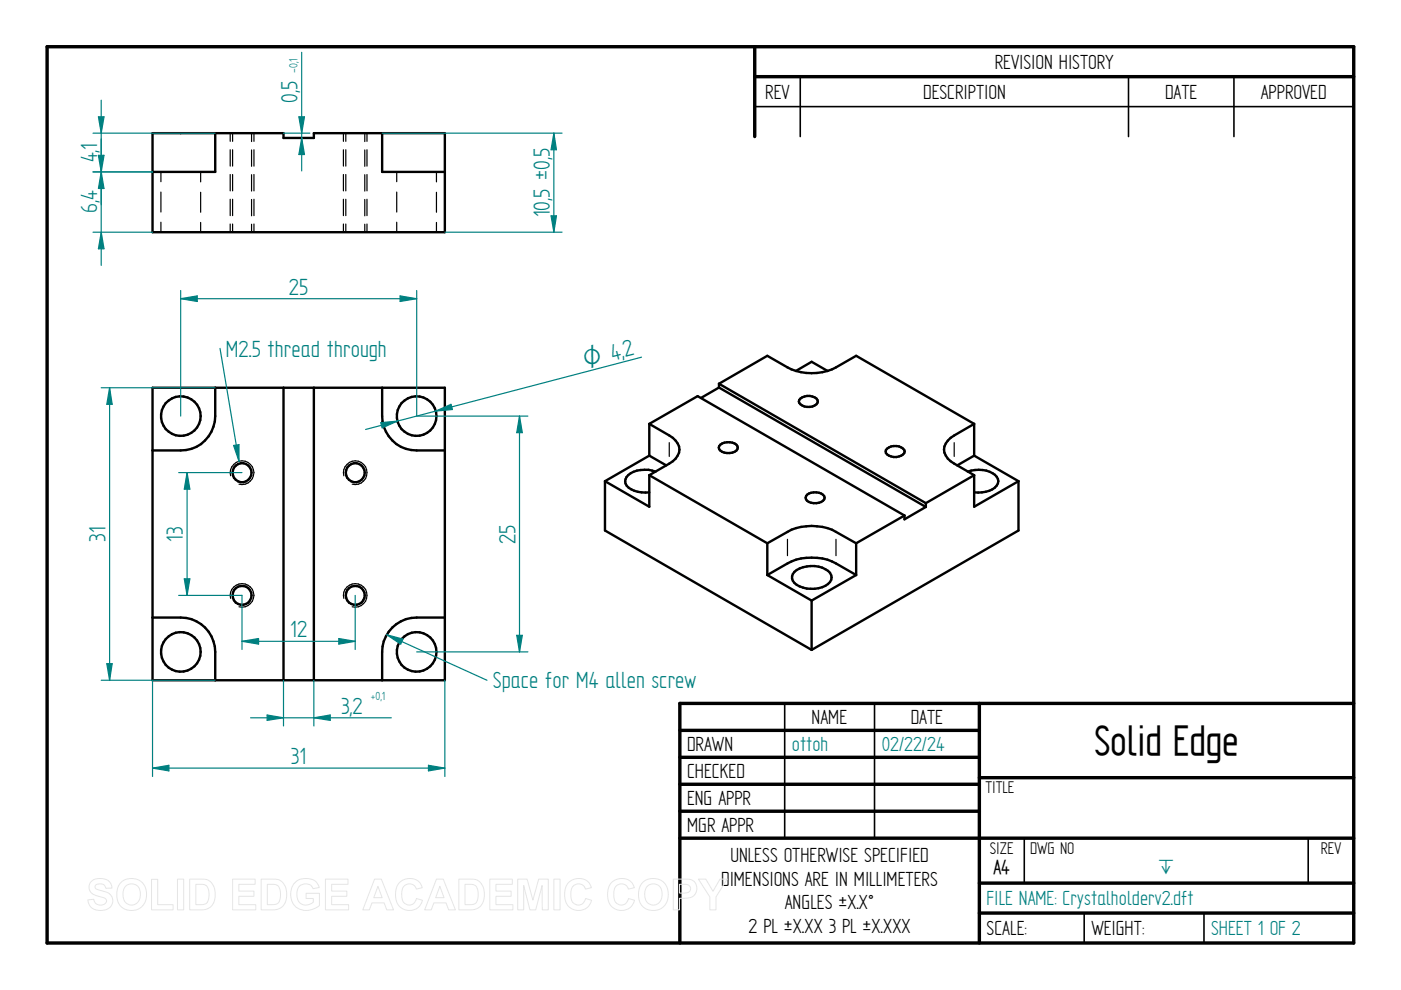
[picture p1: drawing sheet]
<svg xmlns="http://www.w3.org/2000/svg" width="297mm" height="210mm" viewBox="0 0 297 210" stroke-linecap="round" stroke-linejoin="round" font-family="sans-serif">
<g fill="none" stroke="#000" stroke-width=".72">
<path d="M10 9.9h277v190h-277zM160 9.9v19.1M160 16.3h127M144.1 154.9h63.5M207.6 149.1v50.8M287 149.1h-142.9v50.8M144.1 160.6h63.5M144.1 166.3h63.5M144.1 172h63.5M144.1 177.7h142.9M207.6 164.9h79.4M207.6 187.2h79.4"/>
<path d="M207.6 193.6h79.4"/>
</g>
<path d="M169.7 16.3v12.7M239.3 16.3v12.7M261.6 16.3v12.7M160 22.6h127M166.4 149.1v28.6M185.4 149.1v28.6M217.2 177.8v9.4M277.4 177.8v9.4M229.9 193.6v6.3M255.3 193.6v6.3" fill="none" stroke="#000" stroke-width=".34"/>
<g fill="none" stroke="#000" stroke-width=".51">
<path d="M32.3 28.2h27.8v1.1h6.4v-1.1h27.8v21h-62zM45.6 28.2v8.2h-13.3M81 28.2v8.2h13.3M168.7 78.7l3.4-2 3.4 2M175.4 78.7a11.4 11.4 0 0 1-8.4-.8l-4.3-2.5-10.3 6M175.4 78.7l1.8-.8 4.3-2.5 25 14.5M32.3 82.2h62v62h-62zM45.6 82.2v6a7.3 7.3 0 0 1-7.3 7.3h-6M60.1 82.2v62M66.5 82.2v62M81 82.2v6a7.3 7.3 0 0 0 7.3 7.3h6M137.7 89.9l4.2 2.4a3.4 3.4 0 0 1 2.1 3.7 4.1 4.1 0 0 1-2.1 2.3l-4.2 2.5"/>
<path d="M137.7 96.6l-9.4 5.4M137.7 89.9v6.7M137.7 96.6l3.6 2.1M137.7 89.9l10.2-5.9 43.9 25.3M139 100a6.2 6.2 0 0 0-5.8 .7 1.73 1.73 0 0 0-.6 1.7 1.73 1.73 0 0 0 1.3 1.4 6.4 6.4 0 0 0 3.8 .6M152.4 81.4v.8M152.4 82.2l-3.8 2.2M152.4 82.2l43.9 25.3M152.4 81.4l43.9 25.3M152.7 94.3a2.76 2.76 0 0 1 3.6 .3 1.06 1.06 0 0 1-1 1.4 2.64 2.64 0 0 1-2.8-.8v-.6zM169.7 84.5a2.64 2.64 0 0 1 3.6 .3 1.32 1.32 0 0 1-1.6 1.5 2.05 2.05 0 0 1-2.3-1.2zM188.1 95.1a2.7 2.7 0 0 1 3.6 .3 1.04 1.04 0 0 1-1.1 1.4 2.64 2.64 0 0 1-2.8-.7v-.7z"/>
<path d="M205.2 100a5.9 5.9 0 0 1 6.1 1.1 1.76 1.76 0 0 1-.9 2.7 6.7 6.7 0 0 1-3.9 .6M206.5 96.6l-3.6 2.1M206.5 89.9l-4.2 2.4a3.4 3.4 0 0 0-2.1 3.7 4.1 4.1 0 0 0 2.1 2.3l4.2 2.5M206.5 89.9v6.7M206.5 96.6l9.4 5.4M128.3 102v10.5l43.8 25.3M137.7 100.8v6.6l-9.4-5.4M137.7 100.8l25 14.4M162.7 115.2l4.3-2.4a11.1 11.1 0 0 1 10.2 0l4.3 2.4M162.7 115.2v6.7M171.1 104.9a2.82 2.82 0 0 1 3.6 .3 1.35 1.35 0 0 1-1.6 1.5 1.85 1.85 0 0 1-2.3-1.2zM181.5 115.2v6.7"/>
<path d="M191.8 109.3l-10.3 5.9M196.3 107.5l-4.5 2.6v-.8M196.3 106.7v.8M206.5 100.8l-10.2 5.9M206.5 100.8v6.6l9.4-5.4M215.9 102v10.5l-43.8 25.3M32.3 130.9h6a7.3 7.3 0 0 1 7.3 7.3v6M94.3 130.9h-6a7.3 7.3 0 0 0-7.3 7.3v6M162.7 121.9l9.4 5.4M162.7 121.9l4.3-2.4a11.4 11.4 0 0 1 10.2 0l4.3 2.4M168.4 121.2a6 6 0 0 1 7.6 .3 1.81 1.81 0 0 1-1 2.7 6.4 6.4 0 0 1-6.6-.6 1.59 1.59 0 0 1 0-2.4zM172.1 127.3v10.5"/>
<path d="M181.5 121.9l-9.4 5.4"/>
<circle cx="38.3" cy="88.2" r="4.2"/>
<circle cx="88.3" cy="88.2" r="4.2"/>
<circle cx="51.3" cy="100.2" r="2.01"/>
<circle cx="75.3" cy="100.2" r="2.02"/>
<circle cx="38.3" cy="138.2" r="4.2"/>
<circle cx="51.3" cy="126.2" r="2.02"/>
<circle cx="75.3" cy="126.2" r="2.01"/>
<circle cx="88.3" cy="138.2" r="4.2"/>
</g>
<g fill="none" stroke="#000" stroke-width=".25">
<path d="M34.1 36.4v2.1M42.5 36.4v2.2M48.8 28.2v1.8M48.8 31.7v3.5M48.8 37v3.5M49.3 28.2v1.8M49.3 31.8v3.4M49.3 37v3.5M53.3 28.2v1.8M53.3 31.8v3.5M53.3 37v3.5M53.8 28.2v1.8"/>
<path d="M53.8 31.7v3.5M53.8 37v3.5M72.8 28.2v1.8M72.8 31.7v3.5M72.8 37v3.5M73.3 28.2v1.8M73.3 31.7v3.5M73.3 37v3.5M77.3 28.2v1.8M77.3 31.8v3.5M77.3 37v3.5M77.8 28.2v1.8"/>
<path d="M77.8 31.8v3.4M77.8 37v3.5M84.1 36.4v2.1M92.5 36.4v2.2M34.1 40.7v4.3M34.1 47.1v2.1M42.5 40.8v4.2M42.5 47.2v2M48.8 42.2v3.5M48.8 47.5v1.7M49.3 42.2v3.5M49.3 47.5v1.7"/>
<path d="M53.3 42.3v3.5M53.3 47.5v1.7M53.8 42.2v3.5M53.8 47.5v1.7M72.8 42.2v3.5M72.8 47.5v1.7M73.3 42.2v3.5M73.3 47.5v1.7M77.3 42.3v3.5M77.3 47.5v1.7M77.8 42.2v3.5M77.8 47.5v1.7"/>
<path d="M84.1 40.7v4.3M84.1 47.1v2.1M92.5 40.8v4.2M92.5 47.2v2M141.9 93.9v2.9M202.3 93.9v2.9M48.9 100.9a2.5 2.5 0 0 1 2.2-3.2 2.5 2.5 0 0 1 2.7 2.8 2.5 2.5 0 0 1-3.1 2.2M72.9 100.9a2.5 2.5 0 0 1 2.2-3.2 2.5 2.5 0 0 1 2.7 2.8 2.5 2.5 0 0 1-3.1 2.2M167 114.3v3.5M177.2 114.3v3.5M48.9 126.9a2.5 2.5 0 0 1 2.2-3.2 2.5 2.5 0 0 1 2.7 2.7 2.5 2.5 0 0 1-3.1 2.3M72.9 126.9a2.5 2.5 0 0 1 2.2-3.2 2.5 2.5 0 0 1 2.7 2.7 2.5 2.5 0 0 1-3.1 2.3"/>
</g>
<path d="M136 75.7l-58.5 15.4M80.7 89.6l3.6-.3-3.3 1.4z" fill="none" stroke="#008080" stroke-width=".25"/>
<path d="M80.7 89.6l3.6-.3-3.3 1.4z" fill="#008080"/>
<path d="M92.4 87.2l3.2-1.5 .3 1.1z" fill="none" stroke="#008080" stroke-width=".25"/>
<path d="M92.4 87.2l3.2-1.5 .3 1.1z" fill="#008080"/>
<path d="M38.3 61.6v26.6M84.8 62.7l3.5 .6-3.5 .6zM88.3 61.6v26.6" fill="none" stroke="#008080" stroke-width=".25"/>
<path d="M84.8 62.7l3.5 .6-3.5 .6z" fill="#008080"/>
<path d="M38.3 63.3l3.5-.6v1.2z" fill="none" stroke="#008080" stroke-width=".25"/>
<path d="M38.3 63.3l3.5-.6v1.2z" fill="#008080"/>
<path d="M38.3 63.3h50M88.3 88.2h23.6M88.3 138.2h23.6M109.6 134.7h1.1l-.6 3.5z" fill="none" stroke="#008080" stroke-width=".25"/>
<path d="M109.6 134.7h1.1l-.6 3.5z" fill="#008080"/>
<path d="M110.1 88.2l.6 3.5h-1.1z" fill="none" stroke="#008080" stroke-width=".25"/>
<path d="M110.1 88.2l.6 3.5h-1.1z" fill="#008080"/>
<path d="M110.1 88.2v50M32.3 144.2v20.4M94.3 144.2v20.4M32.3 162.9l3.5-.6v1.1z" fill="none" stroke="#008080" stroke-width=".25"/>
<path d="M32.3 162.9l3.5-.6v1.1z" fill="#008080"/>
<path d="M90.8 162.3l3.5 .6-3.5 .5z" fill="none" stroke="#008080" stroke-width=".25"/>
<path d="M90.8 162.3l3.5 .6-3.5 .5z" fill="#008080"/>
<path d="M21.5 82.2h24.1M21.5 144.2h24.1M22.6 140.7h1.2l-.6 3.5zM32.3 162.9h62" fill="none" stroke="#008080" stroke-width=".25"/>
<path d="M22.6 140.7h1.2l-.6 3.5z" fill="#008080"/>
<path d="M23.2 82.2l.6 3.5h-1.2z" fill="none" stroke="#008080" stroke-width=".25"/>
<path d="M23.2 82.2l.6 3.5h-1.2z" fill="#008080"/>
<path d="M23.2 82.2v62M37.9 100.2h13.4M37.9 126.2h13.4M39.1 122.7h1.2l-.6 3.5z" fill="none" stroke="#008080" stroke-width=".25"/>
<path d="M39.1 122.7h1.2l-.6 3.5z" fill="#008080"/>
<path d="M39.7 100.2l.6 3.5h-1.2z" fill="none" stroke="#008080" stroke-width=".25"/>
<path d="M39.7 100.2l.6 3.5h-1.2z" fill="#008080"/>
<path d="M39.7 100.2v26M51.3 126.2v11.5M51.3 136l3.5-.6v1.2zM75.3 126.2v11.5" fill="none" stroke="#008080" stroke-width=".25"/>
<path d="M51.3 136l3.5-.6v1.2z" fill="#008080"/>
<path d="M71.8 135.4l3.5 .6-3.5 .6z" fill="none" stroke="#008080" stroke-width=".25"/>
<path d="M71.8 135.4l3.5 .6-3.5 .6z" fill="#008080"/>
<path d="M46.6 73.9l4.1 23.9M51.3 136h24" fill="none" stroke="#008080" stroke-width=".25"/>
<path d="M49.5 94.4l1.2-.1v3.5z" fill="#008080"/>
<path d="M49.5 94.4l1.2-.1v3.5zM56.6 151.6l3.5 .6-3.5 .5zM60.1 144.2v9.7M66.5 144.2v9.7" fill="none" stroke="#008080" stroke-width=".25"/>
<path d="M56.6 151.6l3.5 .6-3.5 .5z" fill="#008080"/>
<path d="M66.5 152.2l3.5-.6v1.1z" fill="none" stroke="#008080" stroke-width=".25"/>
<path d="M66.5 152.2l3.5-.6v1.1z" fill="#008080"/>
<path d="M82 134.6l21.2 9.6M53.1 152.2h29.9" fill="none" stroke="#008080" stroke-width=".25"/>
<path d="M82 134.6l3.4 .9-.4 1.1z" fill="#008080"/>
<path d="M81 28.2h38.2M117.4 28.2l.6 3.5h-1.2zM94.3 49.2h24.9M82 134.6l3.4 .9-.4 1.1z" fill="none" stroke="#008080" stroke-width=".25"/>
<path d="M117.4 28.2l.6 3.5h-1.2z" fill="#008080"/>
<path d="M116.8 45.8h1.2l-.6 3.4z" fill="none" stroke="#008080" stroke-width=".25"/>
<path d="M116.8 45.8h1.2l-.6 3.4z" fill="#008080"/>
<path d="M19.7 36.4h12.6M117.4 28.2v21M19.7 49.2h12.6M21.5 49.2l.6 3.5h-1.2z" fill="none" stroke="#008080" stroke-width=".25"/>
<path d="M21.5 49.2l.6 3.5h-1.2z" fill="#008080"/>
<path d="M20.9 32.9h1.2l-.6 3.5z" fill="none" stroke="#008080" stroke-width=".25"/>
<path d="M20.9 32.9h1.2l-.6 3.5z" fill="#008080"/>
<path d="M19.7 36.4h12.6M19.7 28.2h25.9M21.5 36.4l.6 3.6h-1.2zM21.5 29.5v26.8" fill="none" stroke="#008080" stroke-width=".25"/>
<path d="M21.5 36.4l.6 3.6h-1.2z" fill="#008080"/>
<path d="M20.9 24.8h1.2l-.6 3.4z" fill="none" stroke="#008080" stroke-width=".25"/>
<path d="M20.9 24.8h1.2l-.6 3.4z" fill="#008080"/>
<path d="M21.5 21.3v22.1M60.1 28.2h5.6M64 29.3l.6 3.5h-1.2z" fill="none" stroke="#008080" stroke-width=".25"/>
<path d="M64 29.3l.6 3.5h-1.2z" fill="#008080"/>
<path d="M63.4 24.8h1.2l-.6 3.4z" fill="none" stroke="#008080" stroke-width=".25"/>
<path d="M63.4 24.8h1.2l-.6 3.4z" fill="#008080"/>
<path d="M64 11.1v25.1" fill="none" stroke="#008080" stroke-width=".25"/>
<g fill="none" stroke="#e6e6e6" stroke-width=".21">
<path d="M19.3 186.9a3.1 3.1 0 0 1 4 .2l.4 1.2h-1.3a1.29 1.29 0 0 0-1-.9 1.29 1.29 0 0 0-1.2 .5l.1 .5 .4 .2a4.8 4.8 0 0 1 2.9 1.4 2.1 2.1 0 0 1-.2 2.3 2.1 2.1 0 0 1-2.1 .7 2.35 2.35 0 0 1-2.7-2.2l1.3-.1a1.41 1.41 0 0 0 1.2 1.2 1.41 1.41 0 0 0 1.5-.9 1.28 1.28 0 0 0-1.3-.9 2.4 2.4 0 0 1-2.4-2l.1-.6zM25.8 186.9a3.3 3.3 0 0 1 3.8-.2 3.3 3.3 0 0 1 1.4 3.6 3.2 3.2 0 0 1-3.6 2.7 3.2 3.2 0 0 1-2.6-3.8 3.1 3.1 0 0 1 1-2.3zM26.6 188a1.87 1.87 0 0 1 2.2-.4 1.87 1.87 0 0 1 1 2 1.88 1.88 0 0 1-1.9 2.3 1.88 1.88 0 0 1-1.8-2.3l.1-.8zM32.1 186.4h1.3v5.4h3.3v1.1h-4.6zM37.6 186.4h1.3v6.5h-1.3zM40.2 186.4h2.4a2.79 2.79 0 0 1 3 3.3 2.8 2.8 0 0 1-2.9 3.2h-2.5zM41.5 187.5a2.64 2.64 0 0 1 2.4 .5 3.3 3.3 0 0 1-.2 3.6l-.9 .2h-1.3zM49.3 186.4h4.8v1.1h-3.5v1.4h3.2v1.1h-3.2v1.8h3.6v1.1h-4.9zM55.4 186.4h2.3a2.79 2.79 0 0 1 3.1 3.3 2.8 2.8 0 0 1-3 3.2h-2.4zM56.7 187.5a2.64 2.64 0 0 1 2.4 .5 3.3 3.3 0 0 1-.3 3.6l-.8 .2h-1.3zM62.4 187.2a3.4 3.4 0 0 1 4.9 .2l.4 .8-1.3 .2a1.83 1.83 0 0 0-2.2-.9 1.83 1.83 0 0 0-1.3 2.1 2.02 2.02 0 0 0 1.1 2.1 2.02 2.02 0 0 0 2.4-.4v-.8h-1.5v-1.1h2.8v2.6a3.6 3.6 0 0 1-5.8-1 4 4 0 0 1 .5-3.8zM69 186.4h4.8v1.1h-3.5v1.4h3.2v1.1h-3.2v1.8h3.6v1.1h-4.9z"/>
<path d="M79.4 186.4h1.5l2.5 6.5h-1.4l-.6-1.5h-2.5l-.6 1.5h-1.4zM80.1 187.9l.9 2.4h-1.8zM84.7 187.2a2.86 2.86 0 0 1 4.8 1l-1.2 .3a1.58 1.58 0 0 0-1.9-1.1 1.58 1.58 0 0 0-1.2 1.8 2.19 2.19 0 0 0 1.2 2.7 1.54 1.54 0 0 0 1.9-1.4l1.3 .4a2.92 2.92 0 0 1-3.4 2.1 2.92 2.92 0 0 1-2.3-3.3l.2-1.5zM92.5 186.4h1.5l2.6 6.5h-1.5l-.5-1.5h-2.6l-.6 1.5h-1.4zM93.3 187.9l.8 2.4h-1.7zM97.3 186.4h2.3a2.79 2.79 0 0 1 3.1 3.3 2.8 2.8 0 0 1-3 3.2h-2.4zM98.6 187.5a2.64 2.64 0 0 1 2.4 .5 3.3 3.3 0 0 1-.3 3.6l-.8 .2h-1.3zM103.8 186.4h4.8v1.1h-3.4v1.4h3.2v1.1h-3.2v1.8h3.6v1.1h-5zM109.8 186.4h2l1.2 4.4 1.2-4.4h2v6.5h-1.2l-.1-5.2-1.3 5.2h-1.3l-1.3-5.2v5.2h-1.2zM117.4 186.4h1.3v6.5h-1.3zM120.5 187.2a2.86 2.86 0 0 1 4.9 1l-1.3 .3a1.58 1.58 0 0 0-1.8-1.1 1.58 1.58 0 0 0-1.3 1.8 2.19 2.19 0 0 0 1.3 2.7 1.54 1.54 0 0 0 1.9-1.4l1.2 .4a2.92 2.92 0 0 1-3.4 2.1 2.92 2.92 0 0 1-2.3-3.3l.2-1.5zM129.6 187.2a2.86 2.86 0 0 1 4.9 1l-1.3 .3a1.58 1.58 0 0 0-1.8-1.1 1.58 1.58 0 0 0-1.3 1.8 2.19 2.19 0 0 0 1.3 2.7 1.54 1.54 0 0 0 1.9-1.4l1.2 .4a2.92 2.92 0 0 1-3.4 2.1 2.92 2.92 0 0 1-2.3-3.3l.2-1.5z"/>
<path d="M136.5 186.9a3.3 3.3 0 0 1 3.7-.2 3.3 3.3 0 0 1 1.5 3.6 3.2 3.2 0 0 1-3.7 2.7 3.2 3.2 0 0 1-2.6-3.8 3.1 3.1 0 0 1 1.1-2.3zM137.2 188a1.87 1.87 0 0 1 2.2-.4 1.87 1.87 0 0 1 1 2 1.88 1.88 0 0 1-1.9 2.3 1.88 1.88 0 0 1-1.8-2.3l.1-.8zM142.7 186.4h2.1a2.49 2.49 0 0 1 2.7 1 2.11 2.11 0 0 1-.1 2.2 2.11 2.11 0 0 1-2.1 .8l-1.2 .1v2.4h-1.4zM144.1 187.5h.6a1.28 1.28 0 0 1 1.7 .9 1.21 1.21 0 0 1-1.6 1h-.7zM148.1 186.4h1.5l1.6 2.6 1.5-2.6h1.5l-2.4 3.8v2.7h-1.3v-2.7z"/>
</g>
<text font-size="10.1" x="232" y="160.1">Solid Edge</text>
<g font-size="5.6" fill="#008080">
<text x="63.1" y="21.8" transform="rotate(-90 63.1 21.8)">0,5</text>
<text x="20.6" y="34.4" transform="rotate(-90 20.6 34.4)">4,1</text>
<text x="20.6" y="45.3" transform="rotate(-90 20.6 45.3)">6,4</text>
<text x="116.5" y="46.1" transform="rotate(-90 116.5 46.1)">10,5 ±0,5</text>
<text x="61.3" y="62.5">25</text>
<text x="47.9" y="75.6">M2.5 thread through</text>
<text x="132.5" y="75.8" transform="rotate(-15 132.5 75.8)">2</text>
<text x="22.3" y="114.9" transform="rotate(-90 22.3 114.9)">31</text>
<text x="38.8" y="114.9" transform="rotate(-90 38.8 114.9)">13</text>
<text x="109.3" y="115.3" transform="rotate(-90 109.3 115.3)">25</text>
<text x="61.5" y="135.1">12</text>
<text x="104.5" y="146">Space for M4 allen screw</text>
<text x="72.3" y="151.3">3,2</text>
<text x="61.7" y="162">31</text>
</g>
<text font-size="5.4" fill="#008080" x="124.1" y="77.9" transform="rotate(-15 124.1 77.9)">O 4,</text>
<g font-size="4.9">
<text x="210.9" y="14.6">REVISION HISTORY</text>
<text x="162.2" y="20.9">REV</text>
<text x="195.7" y="20.9">DESCRIPTION</text>
<text x="247" y="20.9">DATE</text>
<text x="267.3" y="20.9">APPROVED</text>
<text x="172.1" y="153.5">NAME</text>
<text x="193.1" y="153.5">DATE</text>
<text x="145.7" y="159.2">DRAWN</text>
<text x="145.7" y="164.9">CHECKED</text>
<text x="145.7" y="170.6">ENG APPR</text>
<text x="145.7" y="176.3">MGR APPR</text>
<text x="154.9" y="182.8">UNLESS OTHERWISE SPECIFIED</text>
<text x="152.9" y="187.8">DIMENSIONS ARE IN MILLIMETERS</text>
<text x="158.7" y="197.7">2 PL ±X.XX 3 PL ±X.XXX</text>
<text x="166.4" y="192.8">ANGLES ±X.X°</text>
<text x="209.2" y="198.2">SCALE:</text>
<text x="231.4" y="198.2">WEIGHT:</text>
</g>
<g font-size="4.9" fill="#008080">
<text x="167.9" y="159.2">ottoh</text>
<text x="186.9" y="159.2">02/22/24</text>
<text x="209.2" y="191.9">FILE NAME: Crystalholderv2.dft</text>
<text x="256.8" y="198.3">SHEET 1 OF 2</text>
</g>
<text font-size="4.8" x="210.6" y="185.2">A4</text>
<text font-size="4.7" fill="#008080" x="245.6" y="185.3">`</text>
<g font-size="4.1">
<text x="208.9" y="168.1">TITLE</text>
<text x="209.8" y="181">SIZE</text>
<text x="218.4" y="181">DWG NO</text>
<text x="280" y="181">REV</text>
</g>
<g font-size="2.8" fill="#008080">
<text x="63.1" y="15.4" transform="rotate(-90 63.1 15.4)">-0,1</text>
<text x="78.7" y="148.5">+0,1</text>
</g>
</svg>
